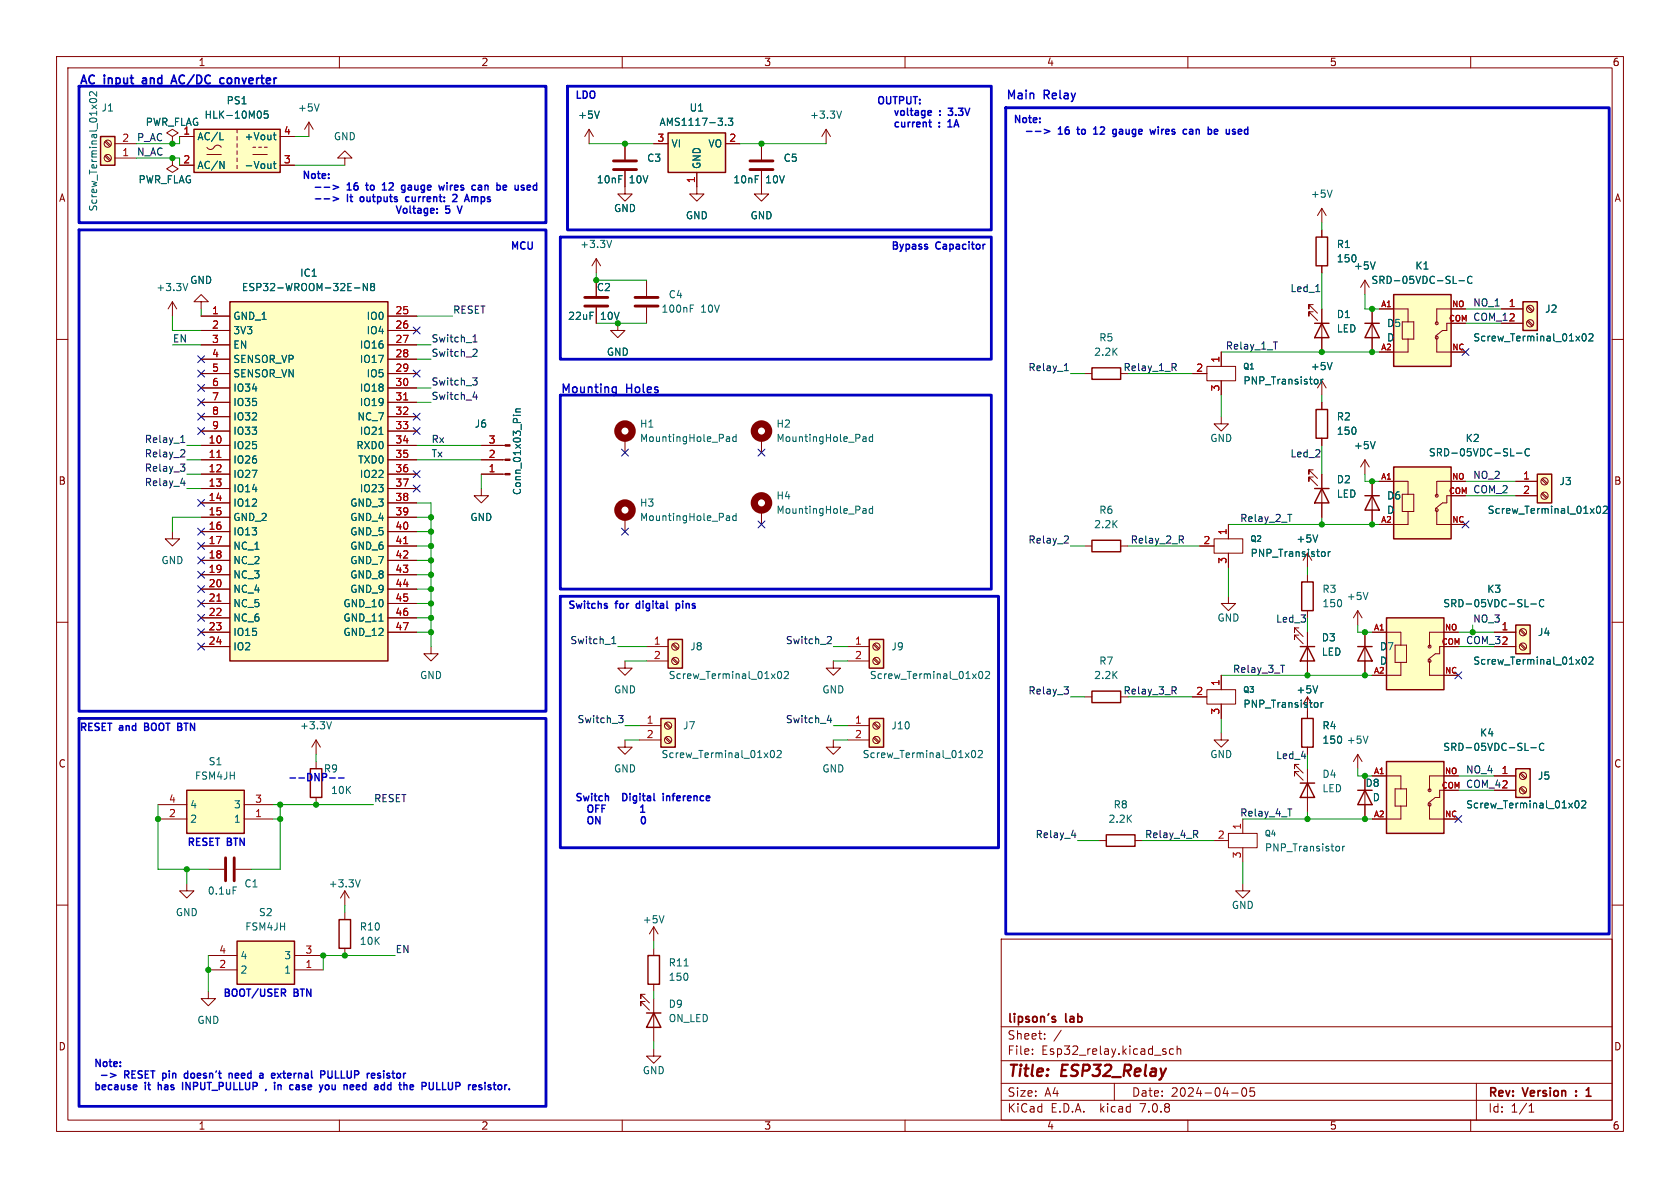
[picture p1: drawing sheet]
<svg xmlns="http://www.w3.org/2000/svg" width="297mm" height="210mm" viewBox="0 0 297 210" stroke-linecap="round" stroke-linejoin="round" font-family="sans-serif">
<g fill="none" stroke="#840000" stroke-width=".18">
<path d="M10 10h277v190h-277zM12 12h273v186h-273zM60 10v2M110 10v2M160 10v2M210 10v2M260 10v2M18.5 25.1l.9 .8M18.5 27.6l.9 .8M18.7 24.9l.9 .8M18.7 27.4l.9 .9M20.3 25.4h3.8"/>
<path d="M20.3 27.9h3.8M30.5 24.1l1-.6-1-.6-1 .6 1 .6v1.3M30.5 25.4h.1M30.5 27.9v1.3l1 .6-1 .7-1-.7 1-.6M30.5 27.9h.1M31.7 24.1h2.6M31.7 29.2h2.6M36.6 26a.78 .78 0 0 0 .8 .4 .78 .78 0 0 0 .6-.6 .73 .73 0 0 1 1.1 .2M36.6 27.3h2.5M41.9 22.9v.6M41.9 24.1v.7M41.9 25.4v.6"/>
<path d="M41.9 26.7v.6M41.9 27.9v.7M41.9 29.2v.6M44.7 27.3h2.5M44.7 26h.5M45.7 26h.5M46.7 26h.5M49.5 24.1h2.6M49.5 29.2h2.6M54.6 21.6l-.8 1.3M54.6 21.6v2.5M54.6 21.6l.8 1.3"/>
<path d="M61 27.9h1.2l-1.2-1.2-1.3 1.2h1.3v1.3M104.1 22.9l-.7 1.2M104.1 22.9v2.5M104.1 22.9l.8 1.2M110.5 30.2v4.1h1.3l-1.3 1.3-1.3-1.3h1.3M110.5 25.4v2.8M115.6 25.4h2.5M123.2 30.5v3.8h1.3l-1.3 1.3-1.3-1.3h1.3M128.3 25.4h2.5M134.6 30.2v4.1h1.3l-1.3 1.3-1.3-1.3h1.3M134.6 25.4v2.8M146 22.9l-.7 1.2"/>
<path d="M146 22.9v2.5M146 22.9l.8 1.2M233.7 36.8v2.6M233.7 36.8l-.8 1.3M233.7 36.8l.7 1.3M10 60h2M30.5 53.3l-.8 1.3M30.5 53.3v2.6M30.5 53.3l.7 1.3M35.6 53.3h1.2l-1.2-1.2-1.3 1.2h1.3v1.3M35.6 58.4h5M35.6 55.9h5"/>
<path d="M68.6 58.4h5.1M68.6 55.9h5.1M105.4 45.7v2.6M105.4 49.5v2.8M105.4 54.4v2.8M105.4 45.7l-.8 1.3M105.4 45.7l.8 1.3M109.2 57.2v1.2h1.3l-1.3 1.3-1.3-1.3h1.3M114.3 49.5v2.8M114.3 54.4v2.8M232.2 53.8h-.8v.8v-.8l1.5 1.6M232.2 55.1h-.8v.8v-.8l1.5 1.5"/>
<path d="M233.7 40.6v1.3M233.7 47v1.3M233.7 54.6v7.6M241.3 49.5l.8 1.3M241.3 49.5v2.6M241.3 49.5l-.8 1.3M242.6 54.6v7.6M243.8 54.6h5.1v2.3M247.9 56.9h2v3h-2zM248.9 59.9v2.3h-5.1M254 59.7v2.5h5.1M255.8 57.2v1.2h-.8l-1.3 1"/>
<path d="M256.5 57.2h2.6M259.1 54.6h-5.1v2.6M265.4 54.6h3.8M265.4 57.2h3.8M270 56.8l.8 .9M270 54.3l.8 .8M270.2 56.6l.8 .9M270.2 54.1l.8 .8M285 60h2M35.6 66h5M35.6 78.7h5M35.6 61h5"/>
<path d="M35.6 63.5h5M35.6 68.6h5M35.6 71.1h5M35.6 73.7h5M35.6 76.2h5M68.6 66h5.1M68.6 78.7h5.1M68.6 61h5.1M68.6 63.5h5.1M68.6 68.6h5.1M68.6 71.1h5.1M68.6 73.7h5.1"/>
<path d="M68.6 76.2h5.1M85.1 78.7h4.2M110.5 77.5v2.5M134.6 77.5v2.5M191.8 66h1.2M210.8 66h2.6M213.4 64.8h5v2.5h-5zM215.9 73.7v1.2h1.3l-1.3 1.3-1.3-1.3h1.3M215.9 62.2v2.6M215.9 67.3v2.6M233.7 67.3v2.6M233.7 71.1v1.3"/>
<path d="M233.7 77.5v1.2M233.7 67.3l-.8 1.3M233.7 67.3l.7 1.3M30.5 94v1.3h1.2l-1.2 1.2-1.3-1.2h1.3M35.6 81.3h5M35.6 83.8h5M35.6 88.9h5M35.6 96.5h5M35.6 86.4h5M35.6 91.4h5M35.6 94h5M35.6 99.1h5"/>
<path d="M68.6 81.3h5.1M68.6 83.8h5.1M68.6 88.9h5.1M68.6 96.5h5.1M68.6 86.4h5.1M68.6 91.4h5.1M68.6 94h5.1M68.6 99.1h5.1M85.1 86.4v1.2h1.3l-1.3 1.3-1.3-1.3h1.3M85.1 81.3h4.2M85.1 83.8h4.2M110.5 91.4v2.6"/>
<path d="M134.6 90.2v2.5M191.8 96.5h1.2M198.1 96.5h1.3M212.1 96.5h2.5M214.6 95.3h5.1v2.5h-5.1zM217.2 92.7v2.6M217.2 97.8v2.5M231.1 97.8v2.5M232.2 83.1h-.8v.7v-.7l1.5 1.5M232.2 84.3h-.8v.8v-.8l1.5 1.6M233.7 83.8v7.6M241.3 81.3v2.5"/>
<path d="M241.3 81.3l-.8 1.3M241.3 81.3l.8 1.3M242.6 85.1v7.6M243.8 85.1h5.1v2.3M247.9 87.4h2v3h-2zM248.9 90.4v2.3h-5.1M254 90.2v2.5h5.1M255.8 87.6v1.3h-.8l-1.3 1M256.5 87.6h2.6M259.1 85.1h-5.1v2.5M268 85.1h3.8M268 87.6h3.8"/>
<path d="M272.5 87.3l.9 .8M272.5 84.8l.9 .8M272.7 87.1l.9 .9M272.7 84.6l.9 .8M10 110h2M35.6 114.3h5M35.6 111.8h5M35.6 101.6h5M35.6 104.1h5M35.6 106.7h5M35.6 109.2h5M68.6 111.8h5.1"/>
<path d="M68.6 101.6h5.1M68.6 104.1h5.1M68.6 106.7h5.1M68.6 109.2h5.1M76.2 114.3v1.3h1.3l-1.3 1.2-1.3-1.2h1.3M110.5 116.8v1.3h1.3l-1.3 1.3-1.3-1.3h1.3M114.3 114.3h3.8M114.3 116.8h3.8M118.8 116.5l.9 .8M118.8 114l.9 .8M119 116.3l.9 .9M119 113.8l.9 .8"/>
<path d="M147.3 116.8v1.3h1.3l-1.3 1.3-1.3-1.3h1.3M149.9 114.3h3.8M149.9 116.8h3.8M154.4 116.5l.9 .8M154.4 114l.9 .8M154.6 116.3l.8 .9M154.6 113.8l.8 .8M215.9 119.4v2.5M217.2 105.4v1.3h1.2l-1.2 1.3-1.3-1.3h1.3M229.6 111h-.7v.8v-.8l1.5 1.5M229.6 112.3h-.7v.7v-.7l1.5 1.5M231.1 101.6v1.3"/>
<path d="M231.1 108v1.2M231.1 111.8v7.6M240 108l-.7 1.2M240 108v2.5M240 108l.8 1.2M241.3 111.8v7.6M242.6 111.8h5v2.2M246.6 114h2.1v3.1h-2.1zM247.6 117.1v2.3h-5M252.7 116.8v2.6h5.1M254.5 114.3v1.3h-.8l-1.2 1M255.3 114.3h2.5"/>
<path d="M257.8 111.8h-5.1v2.5M264.2 114.3h3.8M264.2 111.8h3.8M268.7 114l.9 .8M268.7 111.4l.9 .9M268.9 113.8l.8 .8M268.9 111.3l.8 .8M285 110h2M55.9 130.8v2.6M55.9 134.6v1.3M55.9 130.8l-.8 1.3M55.9 130.8l.7 1.3"/>
<path d="M110.5 130.8v1.3h1.3l-1.3 1.3-1.3-1.3h1.3M113 128.3h3.8M113 130.8h3.8M117.6 130.5l.8 .8M117.6 127.9l.8 .9M117.8 130.3l.8 .8M117.8 127.8l.8 .8M147.3 130.8v1.3h1.3l-1.3 1.3-1.3-1.3h1.3M149.9 128.3h3.8M149.9 130.8h3.8M154.4 130.5l.9 .8M154.4 127.9l.9 .9"/>
<path d="M154.6 130.3l.8 .8M154.6 127.8l.8 .8M191.8 123.2h1.2M210.8 123.2h2.6M213.4 121.9h5v2.6h-5zM215.9 129.5v1.3h1.3l-1.3 1.3-1.3-1.3h1.3M215.9 124.5v2.5M229.6 135.1h-.7v.8v-.8l1.5 1.6M229.6 136.4h-.7v.8v-.8l1.5 1.5M231.1 123.2v3.8M231.1 132.1v1.3M231.1 135.9v7.6"/>
<path d="M231.1 123.2l-.7 1.3M231.1 123.2l.8 1.3M240 133.4v2.5M240 133.4l-.7 1.2M240 133.4l.8 1.2M241.3 137.2v7.6M242.6 137.2h5v2.2M246.6 139.4h2.1v3.1h-2.1zM254.5 139.7v1.3h-.8l-1.2 1M255.3 139.7h2.5M257.8 137.2h-5.1v2.5M264.2 137.2h3.8"/>
<path d="M264.2 139.7h3.8M268.7 139.4l.9 .8M268.7 136.8l.9 .9M268.9 139.2l.8 .8M268.9 136.7l.8 .8M10 160h2M27.9 144.8h5.1M27.9 142.2h5.1M33 156.2v1.3h1.3l-1.3 1.3-1.3-1.3h1.3M36.8 153.7h2.8M41.7 153.7h2.7M43.2 144.8h5.1"/>
<path d="M43.2 142.2h5.1M55.9 141v1.2M61 157.5l-.8 1.3M61 157.5v2.5M61 157.5l.7 1.3M194.3 148.6h1.3M200.7 148.6h1.2M214.6 148.6h2.6M217.2 147.3h5v2.6h-5zM219.7 156.2v1.3h1.3l-1.3 1.3-1.3-1.3h1.3M219.7 144.8v2.5M219.7 149.9v2.5"/>
<path d="M247.6 142.5v2.3h-5M252.7 142.2v2.6h5.1M285 160h2M36.8 175.3v1.2h1.3l-1.3 1.3-1.2-1.3h1.2M36.8 171.5h5.1M36.8 168.9h5.1M52.1 171.5h5M52.1 168.9h5M61 161.3v1.3M61 167.6v1.3M114 175.8h-.7v.7v-.7l1.5 1.5M114 177h-.7v.8v-.8l1.5 1.6"/>
<path d="M115.6 163.8v2.6M115.6 167.6v1.3M115.6 174v1.3M115.6 176.5v7.7M115.6 163.8l-.8 1.3M115.6 163.8l.7 1.3M177 166h108v32h-108zM60 198v2M110 198v2M115.6 185.4v1.3h1.2l-1.2 1.3-1.3-1.3h1.3M160 198v2M177 194.5h108"/>
<path d="M177 191.5h108M177 187.5h108M177 181.5h108M182.5 186.3v.1M182.5 185.5v.1M184.7 183.6v.1M184.7 182.8v.1M187.6 182.1l-1.3 2M197 191.5v3M206.1 186v.3M207.5 185.5l-.5-.1-.3 .3v.4l.2 .2h.6M208.1 185.5l.2-.1 .4 .1v.9"/>
<path d="M208.1 184.9v1.5M210 198v2M217.7 193.2h1.2M219.7 192.4l.2-.1a.81 .81 0 0 1 .6 .6 .81 .81 0 0 1-.3 .8l-.2 .1a.81 .81 0 0 1-.3-1.4zM221.7 192.3h-.7v.7l.2-.1h.5l.1 .3-.1 .5-.2 .1-.5-.1M260 198v2M261 191.5v6.5M270.3 196.6h.9M270.3 195.5l.4-.4v1.5"/>
<circle cx="19" cy="25.4" r=".63"/>
<circle cx="19" cy="27.9" r=".63"/>
<circle cx="254" cy="59.7" r=".25"/>
<circle cx="254" cy="57.1" r=".25"/>
<circle cx="270.5" cy="54.6" r=".63"/>
<circle cx="270.5" cy="57.1" r=".63"/>
<circle cx="254" cy="90.2" r=".25"/>
<circle cx="254" cy="87.6" r=".25"/>
<circle cx="273" cy="85.1" r=".63"/>
<circle cx="273" cy="87.6" r=".63"/>
<circle cx="119.4" cy="116.8" r=".63"/>
<circle cx="119.4" cy="114.3" r=".63"/>
<circle cx="154.9" cy="114.3" r=".63"/>
<circle cx="154.9" cy="116.8" r=".63"/>
<circle cx="252.7" cy="116.8" r=".25"/>
<circle cx="252.7" cy="114.3" r=".25"/>
<circle cx="269.2" cy="114.3" r=".63"/>
<circle cx="269.2" cy="111.8" r=".63"/>
<circle cx="118.1" cy="130.8" r=".63"/>
<circle cx="118.1" cy="128.3" r=".63"/>
<circle cx="154.9" cy="130.8" r=".63"/>
<circle cx="154.9" cy="128.3" r=".63"/>
<circle cx="252.7" cy="139.7" r=".25"/>
<circle cx="269.2" cy="139.7" r=".63"/>
<circle cx="269.2" cy="137.2" r=".63"/>
<circle cx="252.7" cy="142.2" r=".25"/>
</g>
<path d="M186.4 179.7l.2 .1M186.4 180.2l.2 .2-.2 .3M278.6 193.6v.2M278.6 192.9v.1M280.4 193.8h.9M280.4 192.7l.4-.4v1.5" fill="none" stroke="#840000" stroke-width=".3"/>
<g fill="#ffffc2" stroke="#ffffc2" stroke-width=".18">
<path d="M118.1 23.5h10.2v7h-10.2z"/>
<path d="M34.3 22.9h15.2v7.6h-15.2z"/>
<path d="M153.7 113h2.5v5.1h-2.5z"/>
<path d="M153.7 127h2.5v5.1h-2.5z"/>
<path d="M116.8 127h2.6v5.1h-2.6z"/>
<path d="M118.1 113h2.5v5.1h-2.5z"/>
<path d="M17.8 24.1h2.5v5.1h-2.5z"/>
<path d="M33 139.7h10.2v7.6h-10.2z"/>
<path d="M245.1 109.2h10.2v12.7h-10.2z"/>
<path d="M246.4 82.6h10.1v12.7h-10.1z"/>
<path d="M245.1 134.6h10.2v12.7h-10.2z"/>
<path d="M268 135.9h2.5v5.1h-2.5z"/>
<path d="M268 110.5h2.5v5.1h-2.5z"/>
<path d="M246.4 52.1h10.1v12.7h-10.1z"/>
<path d="M271.8 83.8h2.5v5.1h-2.5z"/>
<path d="M269.2 53.3h2.6v5.1h-2.6z"/>
<path d="M40.6 53.3h28v63.5h-28z"/>
<path d="M41.9 166.4h10.2v7.6h-10.2z"/>
</g>
<g fill="none" stroke="#840000" stroke-width=".25">
<path d="M17.8 24.1h2.5v5.1h-2.5zM34.3 22.9h15.2v7.6h-15.2zM118.1 23.5h10.2v7h-10.2zM40.6 53.3h28v63.5h-28zM232.4 57.2h2.5M232.7 41.9h2v5.1h-2zM233.7 57.2l1.2 2.5h-2.5zM241.3 57.2h2.5M242.6 57.2l1.2 2.5h-2.5zM246.4 52.1h10.1v12.7h-10.1zM269.2 53.3h2.6v5.1h-2.6zM193 65h5.1v2.1h-5.1z"/>
<path d="M232.7 72.4h2v5.1h-2zM193 95.5h5.1v2h-5.1zM232.4 86.4h2.5M233.7 86.4l1.2 2.5h-2.5zM241.3 87.6h2.5M242.6 87.6l1.2 2.6h-2.5zM246.4 82.6h10.1v12.7h-10.1zM271.8 83.8h2.5v5.1h-2.5zM118.1 113h2.5v5.1h-2.5zM153.7 113h2.5v5.1h-2.5zM229.9 114.3h2.5M230.1 102.9h2.1v5.1h-2.1z"/>
<path d="M231.1 114.3l1.3 2.5h-2.5zM240 114.3h2.6M241.3 114.3l1.3 2.5h-2.6zM245.1 109.2h10.2v12.7h-10.2zM268 110.5h2.5v5.1h-2.5zM33 139.7h10.2v7.6h-10.2zM54.9 135.9h2v5.1h-2zM116.8 127h2.6v5.1h-2.6zM153.7 127h2.5v5.1h-2.5zM193 122.2h5.1v2h-5.1zM229.9 138.4h2.5M230.1 127h2.1v5.1h-2.1z"/>
<path d="M231.1 138.4l1.3 2.6h-2.5zM240 139.7h2.6M241.3 139.7l1.3 2.5h-2.6zM245.1 134.6h10.2v12.7h-10.2zM268 135.9h2.5v5.1h-2.5zM195.6 147.6h5.1v2h-5.1zM41.9 166.4h10.2v7.6h-10.2zM59.9 162.6h2.1v5h-2.1zM114.3 179.1h2.5M114.6 168.9h2v5.1h-2zM115.6 179.1l1.2 2.5h-2.5z"/>
</g>
<g fill="none" stroke="#006464" stroke-width=".18">
<path d="M15.9 17.6a.75 .75 0 0 1 1.2 .2 .72 .72 0 0 1-1.3-.1zM17.1 16.2v.8l-.9-.8-.4 .2 .1 .5M46 19.7l.2 .4-.2 .7M47.4 19.6h-.7v.6l.2-.1 .4 .1 .1 .2v.4l-.2 .1-.5-.1M56.4 18.4l-.4 1.2M106 19.6l-.5 1.3M148.8 19.6l-.5 1.3M38.9 24.7h.6M38.9 28.5l.7 1.3v-1.3M48.3 28.9h.5M48.3 23.9h.5M48.5 23.4v1.1l.3 .2"/>
<path d="M48.5 28.5v1.1l.3 .2M128.3 22v.2M128.8 20.9h.7l-.4 .5 .4 .1v.5l-.2 .2-.5-.2M235.5 33.6l-.4 1.3M33.2 50.1l-.4 1.3M62.7 50.9h.9M65 50.1v1.3l-.8-1.3v1.3M65.7 50.7l-.2-.3 .2-.3h.3l.2 .3-.2 .3M65.7 50.7l-.2 .2 .1 .4 .1 .1 .4-.1 .1-.2v-.2l-.2-.2M65.7 50.7h.3M108.1 42.5l-.4 1.3M122 54.5h.5"/>
<path d="M122 53.9h.6M243.1 46.3l-.4 1.3M257.9 49.6h1M260.2 49a.6 .6 0 0 0-.8 .4 .6 .6 0 0 0 .6 .7l.2-.1M279.8 59.1l.2-.1a.68 .68 0 0 1 .4 .6 .68 .68 0 0 1-.4 .7l-.2-.2-.1-.3zM280.9 59.1l.5-.1 .2 .4-.8 .9h.8M67 76.8h.7M90.7 73.4h.2M91.2 73.4h.8M91.2 72.8h.8M92 72.3h-.8v.3l.1 .2M128.6 77.2l.3 .1 .1 .7"/>
<path d="M129 78h-.4M129 77.5l-.4 .1M130.1 77.3l-.3-.1-.3 .2 .2 .6h.4M130.1 76.8v1.2M152.7 77.2l.4 .1v.7M153.1 78h-.4M153.1 77.5l-.4 .1M154.3 77.3l-.4-.1-.2 .2 .1 .6h.5M154.3 76.8v1.2M232.8 67l.2 .3v.3l-.2 .3M233.5 67v.9M233.9 67l-.4 .3"/>
<path d="M235.5 64.1l-.4 1.2M243.1 78l-.4 1.3M270.4 79.4a.6 .6 0 0 0-.8 .5 .6 .6 0 0 0 .5 .7l.3-.1M128.6 91.2h.3l.1 .8M129 92h-.4M129 91.5h-.4M130.1 91.2h-.3l-.3 .2 .2 .6h.4M130.1 90.7v1.3M152.7 89.9l.4 .1v.7M153.1 90.7h-.4M153.1 90.2l-.4 .1M154.3 90l-.4-.1-.2 .2 .1 .6h.5"/>
<path d="M154.3 89.5v1.2M233 94.6l-.5 1.2M234 97.5l.3 .3v.3l-.3 .3M234.8 97.5v.9M235.2 97.5l-.4 .3M268.1 80.1h1M282.4 89.6l.1-.1a.68 .68 0 0 1 .5 .6 .68 .68 0 0 1-.5 .6l-.1-.1-.2-.3zM283.4 89.6l.5-.1 .3 .3-.8 .9h.8M137.6 118.8l.2-.1a.68 .68 0 0 1 .4 .6 .68 .68 0 0 1-.4 .7l-.2-.2-.1-.3zM138.7 118.8l.4-.1 .3 .4-.8 .9h.8M173.1 118.8l.2-.1a.68 .68 0 0 1 .5 .6 .68 .68 0 0 1-.5 .7l-.2-.2-.1-.3zM174.2 118.8l.5-.1 .2 .4-.7 .9h.7"/>
<path d="M241.8 104.7l-.4 1.3M270.6 106.8h1M272.9 106.1a.6 .6 0 0 0-.8 .4 .6 .6 0 0 0 .6 .8l.2-.2M279.8 116.3l.2-.2a.68 .68 0 0 1 .4 .7 .68 .68 0 0 1-.4 .6l-.2-.1-.1-.4zM280.9 116.3l.5-.2 .2 .4-.8 .9h.8M58.6 127.6l-.4 1.2M136.4 132.7h.1a.68 .68 0 0 1 .4 .6 .68 .68 0 0 1-.4 .6 .84 .84 0 0 1-.1-1.2zM137.4 132.8l.5-.1 .2 .3-.8 .9h.8M171.9 132.8l.1-.1a.68 .68 0 0 1 .5 .6 .68 .68 0 0 1-.5 .6l-.1-.1-.2-.4zM173 132.8l.4-.1 .3 .3-.8 .9h.8M232.8 124.2l.2 .2v.4l-.2 .2M233 121.2l-.5 1.3"/>
<path d="M233.5 124.2v.8M233.9 124.2l-.4 .2M241.8 130.1l-.4 1.3M270.6 132.2h1M272.9 131.5a.6 .6 0 0 0-.8 .4 .6 .6 0 0 0 .6 .8l.2-.2M41.2 156.8h.6M63.7 155.5l-.4 1.3M236.6 149.6l.2 .2v.4l-.2 .2M237.4 149.6v.8M237.7 149.6l-.3 .2M278.5 141.7l.2-.2a.68 .68 0 0 1 .5 .7 .68 .68 0 0 1-.5 .6l-.2-.1-.1-.4zM279.6 141.7l.5-.2 .3 .4-.8 .9h.8"/>
<path d="M117.4 161.9l-.4 1.2M120.9 170.8h.8"/>
</g>
<g fill="none" stroke="#840000" stroke-width="1.3">
<circle cx="110.5" cy="76.2" r="1.27"/>
<circle cx="134.6" cy="76.2" r="1.27"/>
<circle cx="110.5" cy="90.2" r="1.27"/>
<circle cx="134.6" cy="88.9" r="1.27"/>
</g>
<path d="M108.5 30h4M108.5 28.4h4M132.6 30h4.1M132.6 28.4h4.1M103.4 54.1h4M103.4 52.6h4M112.3 54.1h4M112.3 52.6h4M39.9 151.6v4.1M41.4 151.6v4.1" fill="none" stroke="#840000" stroke-width=".51"/>
<g fill="#840000" stroke="#840000" stroke-width=".18">
<path d="M89.3 78.6h.9v.3h-.9z"/>
<path d="M89.3 81.2h.9v.2h-.9z"/>
<path d="M89.3 83.7h.9v.2h-.9z"/>
</g>
<path d="M71.4 70.7h.7M38.3 80.9h.8M71.4 96.1h.7M38.3 106.3h.8" fill="none" stroke="#a90000" stroke-width=".18"/>
<g fill="none" stroke="#0f0f0f" stroke-width=".18">
<path d="M83.6 59.5l.4-.3v1.2M232.6 51.6h.7M32 78.2h.7M32.2 77.1l.1-.1v1.2M32.4 79.5l.3 .2-.1 .3-.7 .8h.8M83.6 66.8h.7l-.4 .5 .4 .1v.4l-.2 .3h-.4M83.6 70.2h.8M83.6 60.4h.7M83.8 61.7l.4 .1 .1 .3-.7 .9h.7M84.2 69.8v.8M188.2 65.5h.7M188.4 64.4l.1-.1v1.2"/>
<path d="M207.5 64.9l.4 .6M207.8 64.3l.1 .2-.1 .4M225.1 60.4h.7M31.9 82h.8l-.4 .5M32 85.4h.7M32.4 82.5l.3 .3v.3l-.3 .2M32.6 85v.8M188.6 94.7l.3 .3-.1 .3-.7 .7h.8M208.8 95.4l.4 .6M209.1 94.8l.1 .2-.1 .3M227.7 90.9h.7M108.2 113.8h.7"/>
<path d="M108.2 112.9l.3-.4v1.3M146.4 112.5l.5 .1 .1 .3-.8 .9h.8M226.4 117.6h.7M109.4 126.5h.7l-.4 .5 .4 .1v.4l-.2 .3h-.4M146.3 127.3h.7M146.9 126.9v.9M188.1 121.4h.8l-.4 .5M188.6 121.9l.3 .2v.3l-.3 .3M207.5 122.1l.4 .6M207.8 121.5l.1 .1-.1 .4M189.4 147.7h.8M190 147.2v.9"/>
<path d="M211.3 147.5l.4 .6M211.6 146.9l.1 .1-.1 .4M227.7 143h.7"/>
</g>
<g fill="none" stroke="#0000c2" stroke-width=".25">
<path d="M158.2 19.5l.3 .9 .3-.9M166.2 19.6v.1M58.9 32.7l1 .4-1 .4M58.9 34.8l1 .4-1 .3M61.4 33.6h.7M61.4 32.7l.3-.4v1.3M61.4 34.4v1.2M61.9 34.8h.4M64.1 34.8l.2 .2v.4l-.2 .2M64.6 32.7h.5M65 33.6h.1M65.9 32.7l-.3 .1-.1 .2v.5l.4 .1"/>
<path d="M69.3 32.3l-.5 .1M69.5 32.9l-.8 .7h.8M70.1 36.4l.4 1.3 .4-1.3M71.3 37l.2-.2 .4 .2 .1 .4-.2 .2-.3 .1-.2-.1zM72.2 33.5h.5M72.2 32.8h.5v.8M72.5 36.4v1.1l.2 .2M72.7 33l-.5 .2M72.9 34.8v.8h.4M73 36.8h.5M73.2 36.4v1.1l.3 .2M73.9 36.9h.5v.8"/>
<path d="M74.4 37.1l-.4 .1-.2 .2 .2 .3 .4-.1M75.6 36.9l-.4-.1-.2 .3 .1 .5h.5M75.6 36.8v1.1l-.3 .2-.3-.1M76.1 37.3l.6-.2v-.2l-.4-.1-.2 .2 .1 .6h.5M77.3 37.6v.1M77.3 36.9v.1M79.6 32.7v.9M80 32.7l-.4 .3M82.5 34.4l-.4 1.2M84.1 34.8l.4 .2v.6M85.8 32.8h.4l.1 .8M91.1 32.7v.8h.4"/>
<path d="M94.5 32.7l.4 .1M94.9 33.5l-.4 .1M94.9 32.3v1.3M158.9 21.7l-.4-.1-.2 .2 .1 .6h.5M166.1 22.3v.1M166.1 21.7v.1M166.2 20.3v.1M168.7 22.4l.4-1.2 .4 1.2M168.8 22.1h.6M169 20.3v.1M184.6 22.9l1 .3-1 .4M187.1 23.7h.7"/>
<path d="M187.1 22.8l.4-.4v1.3M190.4 22.9h.4M190.7 23.7h.1M191.6 22.9h-.3l-.1 .2 .1 .5 .3 .1M195 22.4l-.5 .2M195.2 23l-.7 .7h.8M197.9 23.7h.6M197.9 22.9h.5l.1 .8M198.5 23.2l-.6 .1M205.4 22.9v.8M205.7 22.9l-.3 .2M211.5 22.9h.5v.8"/>
<path d="M216.8 22.9l.1 .8h.4M220.2 22.9h.4M220.6 23.7h-.4M220.6 22.4v1.3M112.5 106.8v.6M119.5 106.7v1.3M119.5 106.7h.4l.3 .2M120.2 107.3l-.3 .2h-.4M25.6 128.5h.4M26 127.9h-.4v1.2h.5M31.4 127.9l.6 .1M31.4 128.5h.5"/>
<path d="M31.9 128.5h.1M32 129.1h-.6M32 128.3l-.1 .2M57.6 137.3l-.6 .1M58.3 137.5h1M59.9 137.5h.9M104.1 142.4a.9 .9 0 0 0 0 1.1M104.1 144.4a.9 .9 0 0 0 0 1.2M110.4 140.3h-.3v1.2h.3M113.3 143.6h.7M113.6 144.4h.1a.68 .68 0 0 1 .4 .6 .68 .68 0 0 1-.4 .6 .84 .84 0 0 1-.1-1.2zM113.6 142.3v1.3"/>
<path d="M117.2 140.3v.1M117.2 140.7v.8M50.1 175.5l.4 .6M50.4 175v.4M17.9 190.1h1M19.5 189.7l1 .4-1 .4M22.1 190h.4M22.5 189.3h-.4v1.3M24.1 191.8l.1 .3-.6 .1M28 191.4v1.2M28 191.8v.1M28.9 189.7l.4 .1 .1 .2"/>
<path d="M29.4 190.3l-.1 .2-.4 .1M32.3 191.4v1.2M32.8 189.7l.4 .1M33.2 190.5l-.4 .1M33.2 189.3v1.3M41 189.8v.8M42.1 189.8l-.3-.1-.2 .2 .1 .6h.4M42.2 190l-.6 .2M48.5 191.4v.1M48.5 191.8v.8M49.2 191.8v.8M49.2 191.9l.1-.1h.3l.1 .8"/>
<path d="M50 189.7h.5M50.2 189.3v1.1l.3 .2M52.5 191.8h.3l.1 .8M52.9 192.6h-.4M52.9 192.1h-.4M58.7 189.3v1l-.1 .2-.4 .1M58.7 191.8l.1 .8h.4M59.3 189.3v1.3h.6M63.2 191.8h.3l.1 .3-.6 .1M63.5 192.6h-.3M68.4 190.5l.3 .1M68.6 189.7l-.2 .2 .2 .3"/>
<path d="M69 191.8h.1M69.1 191.4v1.2M69.1 192.6h-.1M74.6 191.4v1.2M74.6 192h.5M78.2 192.6h.6M87.2 191.8h.5M87.4 191.4v1l.3 .2"/>
</g>
<path d="M25.2 14.3v.4M30.2 14.8l.5-1.5 .5 1.5M30.4 14.4h.7M39 14.6l.2 .2 .4-.1M39.6 13.9l-.4-.1-.2 .1" fill="none" stroke="#0000c2" stroke-width=".3"/>
<path d="M14 15.2h82.5v24.2h-82.5zM100.3 15.2h75v25.4h-75zM177.8 19.1h106.7v146h-106.7zM14 40.6h82.5v85.1h-82.5zM99.1 41.9h76.2v21.6h-76.2zM99.1 69.9h76.2v34.2h-76.2zM99.1 105.4h77.4v44.5h-77.4zM14 127h82.5v68.6h-82.5z" fill="none" stroke="#0000c2" stroke-width=".5"/>
<g fill="none" stroke="#009600" stroke-width=".18">
<path d="M24.1 27.9h7.6M31.7 24.1v1.3h-7.6M52.1 29.2h8.9M52.1 24.1h2.5M104.1 25.4h11.5M130.8 25.4h15.2M233.7 39.4v1.2M30.5 55.9v2.5h5.1M35.6 54.6v1.3M73.7 55.9h6.3M105.4 57.2h8.9M105.4 48.3v1.2h8.9"/>
<path d="M233.7 48.3v6.3M241.3 52.1v2.5h2.5M259.1 57.2h6.3M259.1 54.6h6.3M30.5 61h5.1M33 78.7h2.6M73.7 78.7h11.4M73.7 71.1h2.5M73.7 63.5h2.5M73.7 61h2.5M73.7 68.6h2.5M189.2 66h2.6"/>
<path d="M199.4 66h11.4M215.9 69.9v3.8M215.9 62.2h27.9M233.7 69.9v1.2M233.7 78.7v5.1M33 81.3h2.6M33 83.8h2.6M33 86.4h2.6M35.6 91.4h-5.1v2.6M73.7 88.9h2.5v25.4M73.7 99.1h2.5M73.7 81.3h11.4"/>
<path d="M73.7 96.5h2.5M73.7 91.4h2.5M73.7 94h2.5M85.1 83.8v2.6M189.2 96.5h2.6M199.4 96.5h12.7M217.2 92.7h26.6M233.7 91.4v1.3M241.3 83.8v1.3h2.5M259.1 85.1h8.9M259.1 87.6h8.9M73.7 111.8h2.5"/>
<path d="M73.7 101.6h2.5M73.7 104.1h2.5M73.7 109.2h2.5M73.7 106.7h2.5M109.2 114.3h5.1M110.5 116.8h3.8M147.3 114.3h2.6M147.3 116.8h2.6M215.9 119.4h26.7M217.2 100.3v5.1M231.1 100.3v1.3M231.1 109.2v2.6"/>
<path d="M240 110.5v1.3h2.6M257.8 114.3h6.4M257.8 111.8h6.4M260.3 110.5v1.3M55.9 133.4v1.2M110.5 130.8h2.5M110.5 128.3h2.5M147.3 130.8h2.6M147.3 128.3h2.6M189.2 123.2h2.6M199.4 123.2h11.4M215.9 127v2.5"/>
<path d="M231.1 133.4v2.5M240 135.9v1.3h2.6M257.8 137.2h6.4M257.8 139.7h6.4M27.9 142.2v11.5h8.9M33 153.7v2.5M48.3 144.8h1.2M48.3 142.2h17.7M49.5 142.2v11.5h-5.1M190.5 148.6h3.8M201.9 148.6h12.7M219.7 152.4v3.8"/>
<path d="M219.7 144.8h22.9M231.1 143.5v1.3M36.8 168.9v6.4M61 160v1.3M69.8 168.9h-12.7v2.6M115.6 166.4v1.2M115.6 175.3v1.2M115.6 184.2v1.2"/>
</g>
<g fill="none" stroke="#000084" stroke-width=".18">
<path d="M73.1 57.8l1.2 1.2M74.3 57.8l-1.2 1.2M35 65.4l1.2 1.2M35 68l1.2 1.2M35 62.9l1.2 1.2M35 70.5l1.2 1.2M35 75.6l1.2 1.2M35 73.1l1.2 1.2M36.2 65.4l-1.2 1.2M36.2 68l-1.2 1.2M36.2 62.9l-1.2 1.2M36.2 70.5l-1.2 1.2"/>
<path d="M36.2 75.6l-1.2 1.2M36.2 73.1l-1.2 1.2M73.1 65.4l1.2 1.2M73.1 75.6l1.2 1.2M73.1 73.1l1.2 1.2M74.3 65.4l-1.2 1.2M74.3 75.6l-1.2 1.2M74.3 73.1l-1.2 1.2M109.9 79.4l1.2 1.2M111.1 79.4l-1.2 1.2M134 79.4l1.2 1.2M135.2 79.4l-1.2 1.2"/>
<path d="M258.5 61.6l1.2 1.2M259.7 61.6l-1.2 1.2M35 88.3l1.2 1.2M35 93.4l1.2 1.2M35 95.9l1.2 1.2M35 98.5l1.2 1.2M36.2 95.9l-1.2 1.2M36.2 88.3l-1.2 1.2M36.2 93.4l-1.2 1.2M36.2 98.5l-1.2 1.2M73.1 83.2l1.2 1.2M73.1 85.8l1.2 1.2"/>
<path d="M74.3 83.2l-1.2 1.2M74.3 85.8l-1.2 1.2M109.9 93.4l1.2 1.2M111.1 93.4l-1.2 1.2M134 92.1l1.2 1.2M135.2 92.1l-1.2 1.2M258.5 92.1l1.2 1.2M259.7 92.1l-1.2 1.2M35 103.5l1.2 1.2M35 113.7l1.2 1.2M35 108.6l1.2 1.2M35 101l1.2 1.2"/>
<path d="M35 111.2l1.2 1.2M35 106.1l1.2 1.2M36.2 103.5l-1.2 1.2M36.2 111.2l-1.2 1.2M36.2 113.7l-1.2 1.2M36.2 108.6l-1.2 1.2M36.2 101l-1.2 1.2M36.2 106.1l-1.2 1.2M257.2 118.8l1.2 1.2M258.4 118.8l-1.2 1.2M257.2 144.2l1.2 1.2M258.4 144.2l-1.2 1.2"/>
</g>
<g fill="#009600" stroke="#009600" stroke-width=".18">
<circle cx="76.2" cy="104.1" r=".46"/>
<circle cx="76.2" cy="101.6" r=".46"/>
<circle cx="27.9" cy="144.8" r=".46"/>
<circle cx="76.2" cy="111.8" r=".46"/>
<circle cx="76.2" cy="106.7" r=".46"/>
<circle cx="76.2" cy="109.2" r=".46"/>
<circle cx="33" cy="153.7" r=".46"/>
<circle cx="49.5" cy="142.2" r=".46"/>
<circle cx="49.5" cy="144.8" r=".46"/>
<circle cx="76.2" cy="96.5" r=".46"/>
<circle cx="76.2" cy="99.1" r=".46"/>
<circle cx="76.2" cy="94" r=".46"/>
<circle cx="76.2" cy="91.4" r=".46"/>
<circle cx="57.1" cy="168.9" r=".46"/>
<circle cx="36.8" cy="171.5" r=".46"/>
<circle cx="55.9" cy="142.2" r=".46"/>
<circle cx="61" cy="168.9" r=".46"/>
<circle cx="30.5" cy="27.9" r=".46"/>
<circle cx="30.5" cy="25.4" r=".46"/>
<circle cx="241.3" cy="119.4" r=".46"/>
<circle cx="260.3" cy="111.8" r=".46"/>
<circle cx="242.6" cy="92.7" r=".46"/>
<circle cx="242.6" cy="85.1" r=".46"/>
<circle cx="241.3" cy="111.8" r=".46"/>
<circle cx="231.1" cy="144.8" r=".46"/>
<circle cx="241.3" cy="144.8" r=".46"/>
<circle cx="231.1" cy="119.4" r=".46"/>
<circle cx="241.3" cy="137.2" r=".46"/>
<circle cx="110.5" cy="25.4" r=".46"/>
<circle cx="134.6" cy="25.4" r=".46"/>
<circle cx="105.4" cy="49.5" r=".46"/>
<circle cx="109.2" cy="57.2" r=".46"/>
<circle cx="233.7" cy="62.2" r=".46"/>
<circle cx="233.7" cy="92.7" r=".46"/>
<circle cx="242.6" cy="62.2" r=".46"/>
<circle cx="242.6" cy="54.6" r=".46"/>
</g>
<g font-size="2.8" fill="#840000">
<text x="178" y="190.9">Title:</text>
<text x="187.7" y="190.9">ESP32_Relay</text>
</g>
<g font-size="2.1" fill="#0000c2">
<text x="14" y="15">AC</text>
<text x="18.5" y="15">input</text>
<text x="25.9" y="15">and</text>
<text x="31.7" y="15">AC/DC</text>
<text x="40.8" y="15">converter</text>
<text x="177.8" y="17.7">Main</text>
<text x="184.5" y="17.7">Relay</text>
<text x="99.1" y="69.6">Mounting</text>
<text x="110.7" y="69.6">Holes</text>
</g>
<g font-size="2.1" fill="#840000">
<text x="178" y="184">Sheet:</text>
<text x="178" y="181.2">lipson's</text>
<text x="188.5" y="181.2">lab</text>
<text x="178" y="186.7">File:</text>
<text x="184.1" y="186.7">Esp32_relay.kicad_sch</text>
<text x="178" y="196.9">KiCad</text>
<text x="178" y="194.1">Size:</text>
<text x="184.7" y="194.1">A4</text>
<text x="185.7" y="196.9">E.D.A.</text>
<text x="194.6" y="196.9">kicad</text>
<text x="200" y="194.1">Date:</text>
<text x="201.8" y="196.9">7.0.8</text>
<text x="207" y="194.1">2024-04-05</text>
<text x="263" y="194.3">Rev:</text>
<text x="263" y="196.9">Id:</text>
<text x="267.1" y="196.9">1/1</text>
<text x="269.4" y="194.3">Version</text>
</g>
<g font-size="1.8" fill="#840000">
<text x="35" y="11.9">1</text>
<text x="85" y="11.9">2</text>
<text x="135" y="11.9">3</text>
<text x="185" y="11.9">4</text>
<text x="235" y="11.9">5</text>
<text x="285" y="11.9">6</text>
<text x="10.3" y="35.9">A</text>
<text x="285.3" y="35.9">A</text>
<text x="10.3" y="85.9">B</text>
<text x="285.3" y="85.9">B</text>
<text x="10.3" y="135.9">C</text>
<text x="285.3" y="135.9">C</text>
<text x="10.3" y="185.9">D</text>
<text x="285.3" y="185.9">D</text>
<text x="35" y="199.9">1</text>
<text x="85" y="199.9">2</text>
<text x="135" y="199.9">3</text>
<text x="185" y="199.9">4</text>
<text x="235" y="199.9">5</text>
<text x="285" y="199.9">6</text>
</g>
<g font-size="1.8" fill="#0000c2">
<text x="101.6" y="17.5">LDO</text>
<text x="154.9" y="18.5">OUTPUT:</text>
<text x="159.4" y="20.6">voltage</text>
<text x="159.4" y="22.6">current</text>
<text x="167.6" y="22.6">:</text>
<text x="167.7" y="20.6">:</text>
<text x="169.8" y="20.6">3.3V</text>
<text x="179.1" y="21.8">Note:</text>
<text x="182" y="23.9">--&gt;</text>
<text x="188.2" y="23.9">16</text>
<text x="192.1" y="23.9">to</text>
<text x="195.5" y="23.9">12</text>
<text x="199.4" y="23.9">gauge</text>
<text x="206.5" y="23.9">wires</text>
<text x="212.8" y="23.9">can</text>
<text x="217.7" y="23.9">be</text>
<text x="53.3" y="31.7">Note:</text>
<text x="56.3" y="33.8">--&gt;</text>
<text x="56.3" y="35.8">--&gt;</text>
<text x="62.5" y="33.8">16</text>
<text x="62.5" y="35.8">It</text>
<text x="65.3" y="35.8">outputs</text>
<text x="66.4" y="33.8">to</text>
<text x="69.7" y="33.8">12</text>
<text x="73.6" y="33.8">gauge</text>
<text x="73.8" y="35.8">current:</text>
<text x="80.8" y="33.8">wires</text>
<text x="82.7" y="35.8">2</text>
<text x="85.4" y="35.8">Amps</text>
<text x="87.1" y="33.8">can</text>
<text x="92" y="33.8">be</text>
<text x="78.4" y="37.9">Voltage:</text>
<text x="90.2" y="44.2">MCU</text>
<text x="157.5" y="44.2">Bypass</text>
<text x="165.5" y="44.2">Capacitor</text>
<text x="100.3" y="107.7">Switchs</text>
<text x="108.9" y="107.7">for</text>
<text x="113.1" y="107.7">digital</text>
<text x="120.6" y="107.7">pins</text>
<text x="14" y="129.3">RESET</text>
<text x="21.2" y="129.3">and</text>
<text x="26.1" y="129.3">BOOT</text>
<text x="32.5" y="129.3">BTN</text>
<text x="57.2" y="136.8">R9</text>
<text x="50.8" y="138.2">--DNP--</text>
<text x="101.6" y="141.7">Switch</text>
<text x="104.6" y="143.8">OFF</text>
<text x="110.7" y="141.7">Digital</text>
<text x="118.3" y="141.7">inference</text>
<text x="33" y="149.6">RESET</text>
<text x="40.2" y="149.6">BTN</text>
<text x="104.6" y="145.8">ON</text>
<text x="39.4" y="176.3">BOOT/USER</text>
<text x="52" y="176.3">BTN</text>
<text x="16.5" y="188.7">Note:</text>
<text x="22.6" y="190.7">RESET</text>
<text x="29.8" y="190.7">pin</text>
<text x="34.2" y="190.7">doesn't</text>
<text x="42.6" y="190.7">need</text>
<text x="48.5" y="190.7">a</text>
<text x="51.2" y="190.7">external</text>
<text x="60.3" y="190.7">PULLUP</text>
<text x="69" y="190.7">resistor</text>
<text x="16.5" y="192.8">because</text>
<text x="25.7" y="192.8">it</text>
<text x="28.5" y="192.8">has</text>
<text x="33.3" y="192.8">INPUT_PULLUP</text>
<text x="50.6" y="192.8">in</text>
<text x="53.8" y="192.8">case</text>
<text x="59.7" y="192.8">you</text>
<text x="64.4" y="192.8">need</text>
<text x="70.4" y="192.8">add</text>
<text x="75.3" y="192.8">the</text>
<text x="79.7" y="192.8">PULLUP</text>
<text x="88.5" y="192.8">resistor.</text>
</g>
<g font-size="1.8" fill="#006464">
<text x="17.9" y="19.9">J1</text>
<text x="25.7" y="22.5">PWR_FLAG</text>
<text x="32.3" y="23.9">1</text>
<text x="36.1" y="21.2">HLK-10M05</text>
<text x="40" y="18.6">PS1</text>
<text x="52.6" y="19.9">+5V</text>
<text x="102.1" y="21.2">+5V</text>
<text x="116.5" y="22.5">AMS1117-3.3</text>
<text x="121.8" y="19.9">U1</text>
<text x="143.1" y="21.2">+3.3V</text>
<text x="34.8" y="25">AC/L</text>
<text x="43.1" y="25">+Vout</text>
<text x="58.9" y="25">GND</text>
<text x="114.3" y="28.8">C3</text>
<text x="118.6" y="26.3">VI</text>
<text x="124.1" y="30" transform="rotate(-90 124.1 30)">GND</text>
<text x="125.1" y="26.3">VO</text>
<text x="138.4" y="28.8">C5</text>
<text x="24.4" y="32.6">PWR_FLAG</text>
<text x="34.8" y="30.1">AC/N</text>
<text x="43.1" y="30.1">-Vout</text>
<text x="105.4" y="32.6">10nF</text>
<text x="111.2" y="32.6">10V</text>
<text x="129.5" y="32.6">10nF</text>
<text x="135.4" y="32.6">10V</text>
<text x="231.6" y="35.2">+5V</text>
<text x="17.4" y="37.5" transform="rotate(-90 17.4 37.5)">Screw_Terminal_01x02</text>
<text x="108.5" y="37.7">GND</text>
<text x="121.2" y="39">GND</text>
<text x="132.6" y="39">GND</text>
<text x="102.5" y="44">+3.3V</text>
<text x="236.2" y="44">R1</text>
<text x="236.2" y="46.6">150</text>
<text x="239.3" y="47.9">+5V</text>
<text x="250.1" y="47.9">K1</text>
<text x="27.5" y="51.7">+3.3V</text>
<text x="33.5" y="50.4">GND</text>
<text x="42.7" y="51.7">ESP32-WROOM-32E-N8</text>
<text x="53" y="49.1">IC1</text>
<text x="105.4" y="51.7">C2</text>
<text x="118.1" y="52.9">C4</text>
<text x="242.3" y="50.4">SRD-05VDC-SL-C</text>
<text x="41.1" y="56.7">GND_1</text>
<text x="41.1" y="59.3">3V3</text>
<text x="64.7" y="56.7">IO0</text>
<text x="64.7" y="59.3">IO4</text>
<text x="100.3" y="56.7">22uF</text>
<text x="106.2" y="56.7">10V</text>
<text x="116.8" y="55.5">100nF</text>
<text x="123.9" y="55.5">10V</text>
<text x="236.2" y="56.4">D1</text>
<text x="236.2" y="59">LED</text>
<text x="245.1" y="58">D5</text>
<text x="273.1" y="55.5">J2</text>
<text x="41.1" y="61.8">EN</text>
<text x="41.1" y="64.4">SENSOR_VP</text>
<text x="63.5" y="61.8">IO16</text>
<text x="63.5" y="64.4">IO17</text>
<text x="107.2" y="63.1">GND</text>
<text x="193.3" y="63.1">2.2K</text>
<text x="194.2" y="60.6">R5</text>
<text x="231.6" y="65.6">+5V</text>
<text x="260.4" y="60.6">Screw_Terminal_01x02</text>
<text x="41.1" y="66.9">SENSOR_VN</text>
<text x="41.1" y="69.4">IO34</text>
<text x="41.1" y="72">IO35</text>
<text x="63.5" y="69.4">IO18</text>
<text x="63.5" y="72">IO19</text>
<text x="64.7" y="66.9">IO5</text>
<text x="219.7" y="68.2">PNP_Transistor</text>
<text x="41.1" y="74.5">IO32</text>
<text x="41.1" y="77.1">IO33</text>
<text x="63.1" y="74.5">NC_7</text>
<text x="63.5" y="77.1">IO21</text>
<text x="83.8" y="75.8">J6</text>
<text x="113" y="75.8">H1</text>
<text x="137.2" y="75.8">H2</text>
<text x="236.2" y="74.5">R2</text>
<text x="236.2" y="77.1">150</text>
<text x="41.1" y="79.6">IO25</text>
<text x="41.1" y="82.1">IO26</text>
<text x="62.9" y="79.6">RXD0</text>
<text x="63.2" y="82.1">TXD0</text>
<text x="113" y="78.3">MountingHole_Pad</text>
<text x="137.2" y="78.3">MountingHole_Pad</text>
<text x="213.9" y="78.3">GND</text>
<text x="239.3" y="79.6">+5V</text>
<text x="252.5" y="80.9">SRD-05VDC-SL-C</text>
<text x="259" y="78.3">K2</text>
<text x="41.1" y="84.7">IO27</text>
<text x="41.1" y="87.2">IO14</text>
<text x="41.1" y="89.8">IO12</text>
<text x="61.8" y="89.8">GND_3</text>
<text x="63.5" y="84.7">IO22</text>
<text x="63.5" y="87.2">IO23</text>
<text x="92.3" y="87.6" transform="rotate(-90 92.3 87.6)">Conn_01x03_Pin</text>
<text x="113" y="89.8">H3</text>
<text x="137.2" y="88.5">H4</text>
<text x="236.2" y="85.6">D2</text>
<text x="236.2" y="88.2">LED</text>
<text x="245.1" y="88.5">D6</text>
<text x="275.6" y="86">J3</text>
<text x="41.1" y="92.3">GND_2</text>
<text x="41.1" y="94.8">IO13</text>
<text x="61.8" y="92.3">GND_4</text>
<text x="61.8" y="94.8">GND_5</text>
<text x="83.1" y="92.3">GND</text>
<text x="113" y="92.3">MountingHole_Pad</text>
<text x="137.2" y="91">MountingHole_Pad</text>
<text x="193.3" y="93.6">2.2K</text>
<text x="194.2" y="91">R6</text>
<text x="245.1" y="91">D</text>
<text x="262.9" y="91">Screw_Terminal_01x02</text>
<text x="28.4" y="99.9">GND</text>
<text x="41.1" y="97.4">NC_1</text>
<text x="41.1" y="99.9">NC_2</text>
<text x="61.8" y="97.4">GND_6</text>
<text x="61.8" y="99.9">GND_7</text>
<text x="221" y="98.7">PNP_Transistor</text>
<text x="229.1" y="96.1">+5V</text>
<text x="41.1" y="102.5">NC_3</text>
<text x="41.1" y="105">NC_4</text>
<text x="41.1" y="107.5">NC_5</text>
<text x="60.6" y="107.5">GND_10</text>
<text x="61.8" y="102.5">GND_8</text>
<text x="61.8" y="105">GND_9</text>
<text x="233.7" y="105">R3</text>
<text x="233.7" y="107.5">150</text>
<text x="238" y="106.3">+5V</text>
<text x="255" y="107.5">SRD-05VDC-SL-C</text>
<text x="262.8" y="105">K3</text>
<text x="41.1" y="110.1">NC_6</text>
<text x="41.1" y="112.6">IO15</text>
<text x="60.6" y="110.1">GND_11</text>
<text x="60.6" y="112.6">GND_12</text>
<text x="215.1" y="110.1">GND</text>
<text x="233.6" y="113.6">D3</text>
<text x="271.8" y="112.6">J4</text>
<text x="41.1" y="115.2">IO2</text>
<text x="121.9" y="115.2">J8</text>
<text x="157.5" y="115.2">J9</text>
<text x="194.2" y="117.7">R7</text>
<text x="233.6" y="116.1">LED</text>
<text x="243.8" y="115.2">D7</text>
<text x="260.4" y="117.7">Screw_Terminal_01x02</text>
<text x="74.2" y="120.2">GND</text>
<text x="108.5" y="122.8">GND</text>
<text x="118.1" y="120.2">Screw_Terminal_01x02</text>
<text x="145.3" y="122.8">GND</text>
<text x="153.7" y="120.2">Screw_Terminal_01x02</text>
<text x="193.3" y="120.2">2.2K</text>
<text x="219.7" y="125.3">PNP_Transistor</text>
<text x="229.1" y="122.8">+5V</text>
<text x="52.9" y="129.1">+3.3V</text>
<text x="120.7" y="129.1">J7</text>
<text x="157.5" y="129.1">J10</text>
<text x="233.7" y="129.1">R4</text>
<text x="233.7" y="131.7">150</text>
<text x="238" y="131.7">+5V</text>
<text x="261.5" y="130.4">K4</text>
<text x="36.8" y="135.5">S1</text>
<text x="108.5" y="136.8">GND</text>
<text x="116.8" y="134.2">Screw_Terminal_01x02</text>
<text x="145.3" y="136.8">GND</text>
<text x="152.4" y="134.2">Screw_Terminal_01x02</text>
<text x="213.9" y="134.2">GND</text>
<text x="233.7" y="137.7">D4</text>
<text x="255" y="132.9">SRD-05VDC-SL-C</text>
<text x="33.5" y="143.1">4</text>
<text x="34.4" y="138">FSM4JH</text>
<text x="41.3" y="143.1">3</text>
<text x="58.4" y="140.6">10K</text>
<text x="196.8" y="143.1">R8</text>
<text x="233.7" y="140.2">LED</text>
<text x="241.3" y="139.3">D8</text>
<text x="242.6" y="141.8">D</text>
<text x="259.1" y="143.1">Screw_Terminal_01x02</text>
<text x="271.8" y="138">J5</text>
<text x="33.5" y="145.6">2</text>
<text x="41.3" y="145.6">1</text>
<text x="195.9" y="145.6">2.2K</text>
<text x="223.5" y="150.7">PNP_Transistor</text>
<text x="36.6" y="158.3">0.1uF</text>
<text x="43.1" y="157.1">C1</text>
<text x="58" y="157.1">+3.3V</text>
<text x="217.7" y="160.9">GND</text>
<text x="31" y="162.2">GND</text>
<text x="43.3" y="164.7">FSM4JH</text>
<text x="45.7" y="162.2">S2</text>
<text x="63.5" y="164.7">R10</text>
<text x="63.5" y="167.2">10K</text>
<text x="113.5" y="163.4">+5V</text>
<text x="42.4" y="172.3">2</text>
<text x="42.4" y="169.8">4</text>
<text x="50.1" y="172.3">1</text>
<text x="50.1" y="169.8">3</text>
<text x="118.1" y="173.6">150</text>
<text x="118.1" y="171">R11</text>
<text x="118.1" y="178.3">D9</text>
<text x="34.8" y="181.2">GND</text>
<text x="118.1" y="180.9">ON_LED</text>
<text x="113.5" y="190.1">GND</text>
</g>
<g font-size="1.8" fill="#a90000">
<text x="50.1" y="23.9">4</text>
<text x="21.5" y="27.7">1</text>
<text x="21.5" y="25.1">2</text>
<text x="32.3" y="29">2</text>
<text x="50.1" y="29">3</text>
<text x="116.1" y="25.1">3</text>
<text x="128.8" y="25.1">2</text>
<text x="122.9" y="32.5" transform="rotate(-90 122.9 32.5)">1</text>
<text x="37.4" y="55.6">1</text>
<text x="37.4" y="58.2">2</text>
<text x="69.8" y="55.6">25</text>
<text x="69.8" y="58.2">26</text>
<text x="266.6" y="54.4">1</text>
<text x="266.6" y="56.9">2</text>
<text x="37.4" y="60.7">3</text>
<text x="37.4" y="63.2">4</text>
<text x="37.4" y="65.8">5</text>
<text x="69.8" y="60.7">27</text>
<text x="69.8" y="63.2">28</text>
<text x="69.8" y="65.8">29</text>
<text x="211.4" y="65.8">2</text>
<text x="215.6" y="64.2" transform="rotate(-90 215.6 64.2)">1</text>
<text x="245.1" y="60.6">D</text>
<text x="37.4" y="68.3">6</text>
<text x="37.4" y="70.9">7</text>
<text x="69.8" y="68.3">30</text>
<text x="69.8" y="70.9">31</text>
<text x="215.6" y="69.3" transform="rotate(-90 215.6 69.3)">3</text>
<text x="37.4" y="73.4">8</text>
<text x="37.4" y="75.9">9</text>
<text x="69.8" y="73.4">32</text>
<text x="69.8" y="75.9">33</text>
<text x="36.8" y="78.5">10</text>
<text x="36.8" y="81">11</text>
<text x="36.8" y="83.6">12</text>
<text x="69.8" y="78.5">34</text>
<text x="69.8" y="81">35</text>
<text x="69.8" y="83.6">36</text>
<text x="86.3" y="83.6">1</text>
<text x="86.3" y="81">2</text>
<text x="86.3" y="78.5">3</text>
<text x="36.8" y="86.1">13</text>
<text x="36.8" y="88.6">14</text>
<text x="69.8" y="86.1">37</text>
<text x="69.8" y="88.6">38</text>
<text x="269.2" y="84.8">1</text>
<text x="269.2" y="87.4">2</text>
<text x="36.8" y="91.2">15</text>
<text x="36.8" y="93.7">16</text>
<text x="69.8" y="91.2">39</text>
<text x="69.8" y="93.7">40</text>
<text x="216.9" y="94.7" transform="rotate(-90 216.9 94.7)">1</text>
<text x="36.8" y="96.3">17</text>
<text x="36.8" y="98.8">18</text>
<text x="36.8" y="101.3">19</text>
<text x="69.8" y="96.3">41</text>
<text x="69.8" y="98.8">42</text>
<text x="69.8" y="101.3">43</text>
<text x="212.7" y="96.3">2</text>
<text x="216.9" y="99.8" transform="rotate(-90 216.9 99.8)">3</text>
<text x="36.8" y="103.9">20</text>
<text x="36.8" y="106.4">21</text>
<text x="69.8" y="103.9">44</text>
<text x="69.8" y="106.4">45</text>
<text x="36.8" y="109">22</text>
<text x="36.8" y="111.5">23</text>
<text x="69.8" y="109">46</text>
<text x="69.8" y="111.5">47</text>
<text x="265.4" y="111.5">1</text>
<text x="36.8" y="114">24</text>
<text x="115.5" y="114">1</text>
<text x="115.5" y="116.6">2</text>
<text x="151.1" y="114">1</text>
<text x="151.1" y="116.6">2</text>
<text x="243.8" y="117.7">D</text>
<text x="265.4" y="114">2</text>
<text x="211.4" y="122.9">2</text>
<text x="215.6" y="121.4" transform="rotate(-90 215.6 121.4)">1</text>
<text x="114.2" y="128">1</text>
<text x="114.2" y="130.6">2</text>
<text x="151.1" y="128">1</text>
<text x="151.1" y="130.6">2</text>
<text x="215.6" y="126.4" transform="rotate(-90 215.6 126.4)">3</text>
<text x="265.4" y="136.9">1</text>
<text x="29.8" y="142">4</text>
<text x="45" y="142">3</text>
<text x="265.4" y="139.4">2</text>
<text x="29.8" y="144.5">2</text>
<text x="45" y="144.5">1</text>
<text x="215.2" y="148.3">2</text>
<text x="219.5" y="146.8" transform="rotate(-90 219.5 146.8)">1</text>
<text x="219.5" y="151.8" transform="rotate(-90 219.5 151.8)">3</text>
<text x="38.7" y="171.2">2</text>
<text x="38.7" y="168.7">4</text>
<text x="53.9" y="171.2">1</text>
<text x="53.9" y="168.7">3</text>
</g>
<g font-size="1.8" fill="#0f0f0f">
<text x="24.1" y="25.1">P_AC</text>
<text x="24.1" y="27.6">N_AC</text>
<text x="228" y="51.7">Led_1</text>
<text x="80" y="55.5">RESET</text>
<text x="260.3" y="54.3">NO_1</text>
<text x="260.3" y="56.8">COM_12</text>
<text x="30.5" y="60.6">EN</text>
<text x="76.2" y="63.2">Switch_2</text>
<text x="76.2" y="60.6">Switch_1</text>
<text x="181.7" y="65.7">Relay_1</text>
<text x="198.5" y="65.7">Relay_1_R</text>
<text x="216.6" y="61.9">Relay_1_T</text>
<text x="76.2" y="68.2">Switch_3</text>
<text x="76.2" y="70.8">Switch_4</text>
<text x="25.5" y="80.9">Relay_2</text>
<text x="25.5" y="78.4">Relay_1</text>
<text x="25.5" y="83.5">Relay_3</text>
<text x="76.2" y="78.4">Rx</text>
<text x="76.2" y="80.9">Tx</text>
<text x="228" y="80.9">Led_2</text>
<text x="25.5" y="86">Relay_4</text>
<text x="260.3" y="87.3">COM_2</text>
<text x="260.3" y="84.7">NO_2</text>
<text x="219.1" y="92.4">Relay_2_T</text>
<text x="181.7" y="96.2">Relay_2</text>
<text x="199.8" y="96.2">Relay_2_R</text>
<text x="100.7" y="114">Switch_1</text>
<text x="138.8" y="114">Switch_2</text>
<text x="225.5" y="110.1">Led_3</text>
<text x="259.1" y="114">COM_32</text>
<text x="260.3" y="110.1">NO_3</text>
<text x="217.9" y="119">Relay_3_T</text>
<text x="181.7" y="122.8">Relay_3</text>
<text x="198.5" y="122.8">Relay_3_R</text>
<text x="102" y="127.9">Switch_3</text>
<text x="138.8" y="127.9">Switch_4</text>
<text x="225.5" y="134.3">Led_4</text>
<text x="259.1" y="136.8">NO_4</text>
<text x="66" y="141.9">RESET</text>
<text x="259.1" y="139.4">COM_42</text>
<text x="183" y="148.2">Relay_4</text>
<text x="202.3" y="148.2">Relay_4_R</text>
<text x="219.1" y="144.4">Relay_4_T</text>
<text x="69.8" y="168.6">EN</text>
</g>
<g font-size="1.4" fill="#a90000">
<text x="244.1" y="54.4">A1</text>
<text x="256.1" y="56.9">COM</text>
<text x="256.6" y="54.4">NO</text>
<text x="244.1" y="62">A2</text>
<text x="256.6" y="62">NC</text>
<text x="244.1" y="84.8">A1</text>
<text x="256.1" y="87.4">COM</text>
<text x="256.6" y="84.8">NO</text>
<text x="244.1" y="92.5">A2</text>
<text x="256.6" y="92.5">NC</text>
<text x="242.8" y="111.5">A1</text>
<text x="255.3" y="111.5">NO</text>
<text x="242.8" y="119.1">A2</text>
<text x="254.8" y="114">COM</text>
<text x="255.4" y="119.1">NC</text>
<text x="242.8" y="136.9">A1</text>
<text x="255.3" y="136.9">NO</text>
<text x="254.8" y="139.4">COM</text>
<text x="242.8" y="144.5">A2</text>
<text x="255.4" y="144.5">NC</text>
</g>
<g font-size="1.4" fill="#006464">
<text x="219.7" y="65.5">Q1</text>
<text x="220.9" y="96">Q2</text>
<text x="219.7" y="122.6">Q3</text>
<text x="223.5" y="148">Q4</text>
</g>
</svg>
